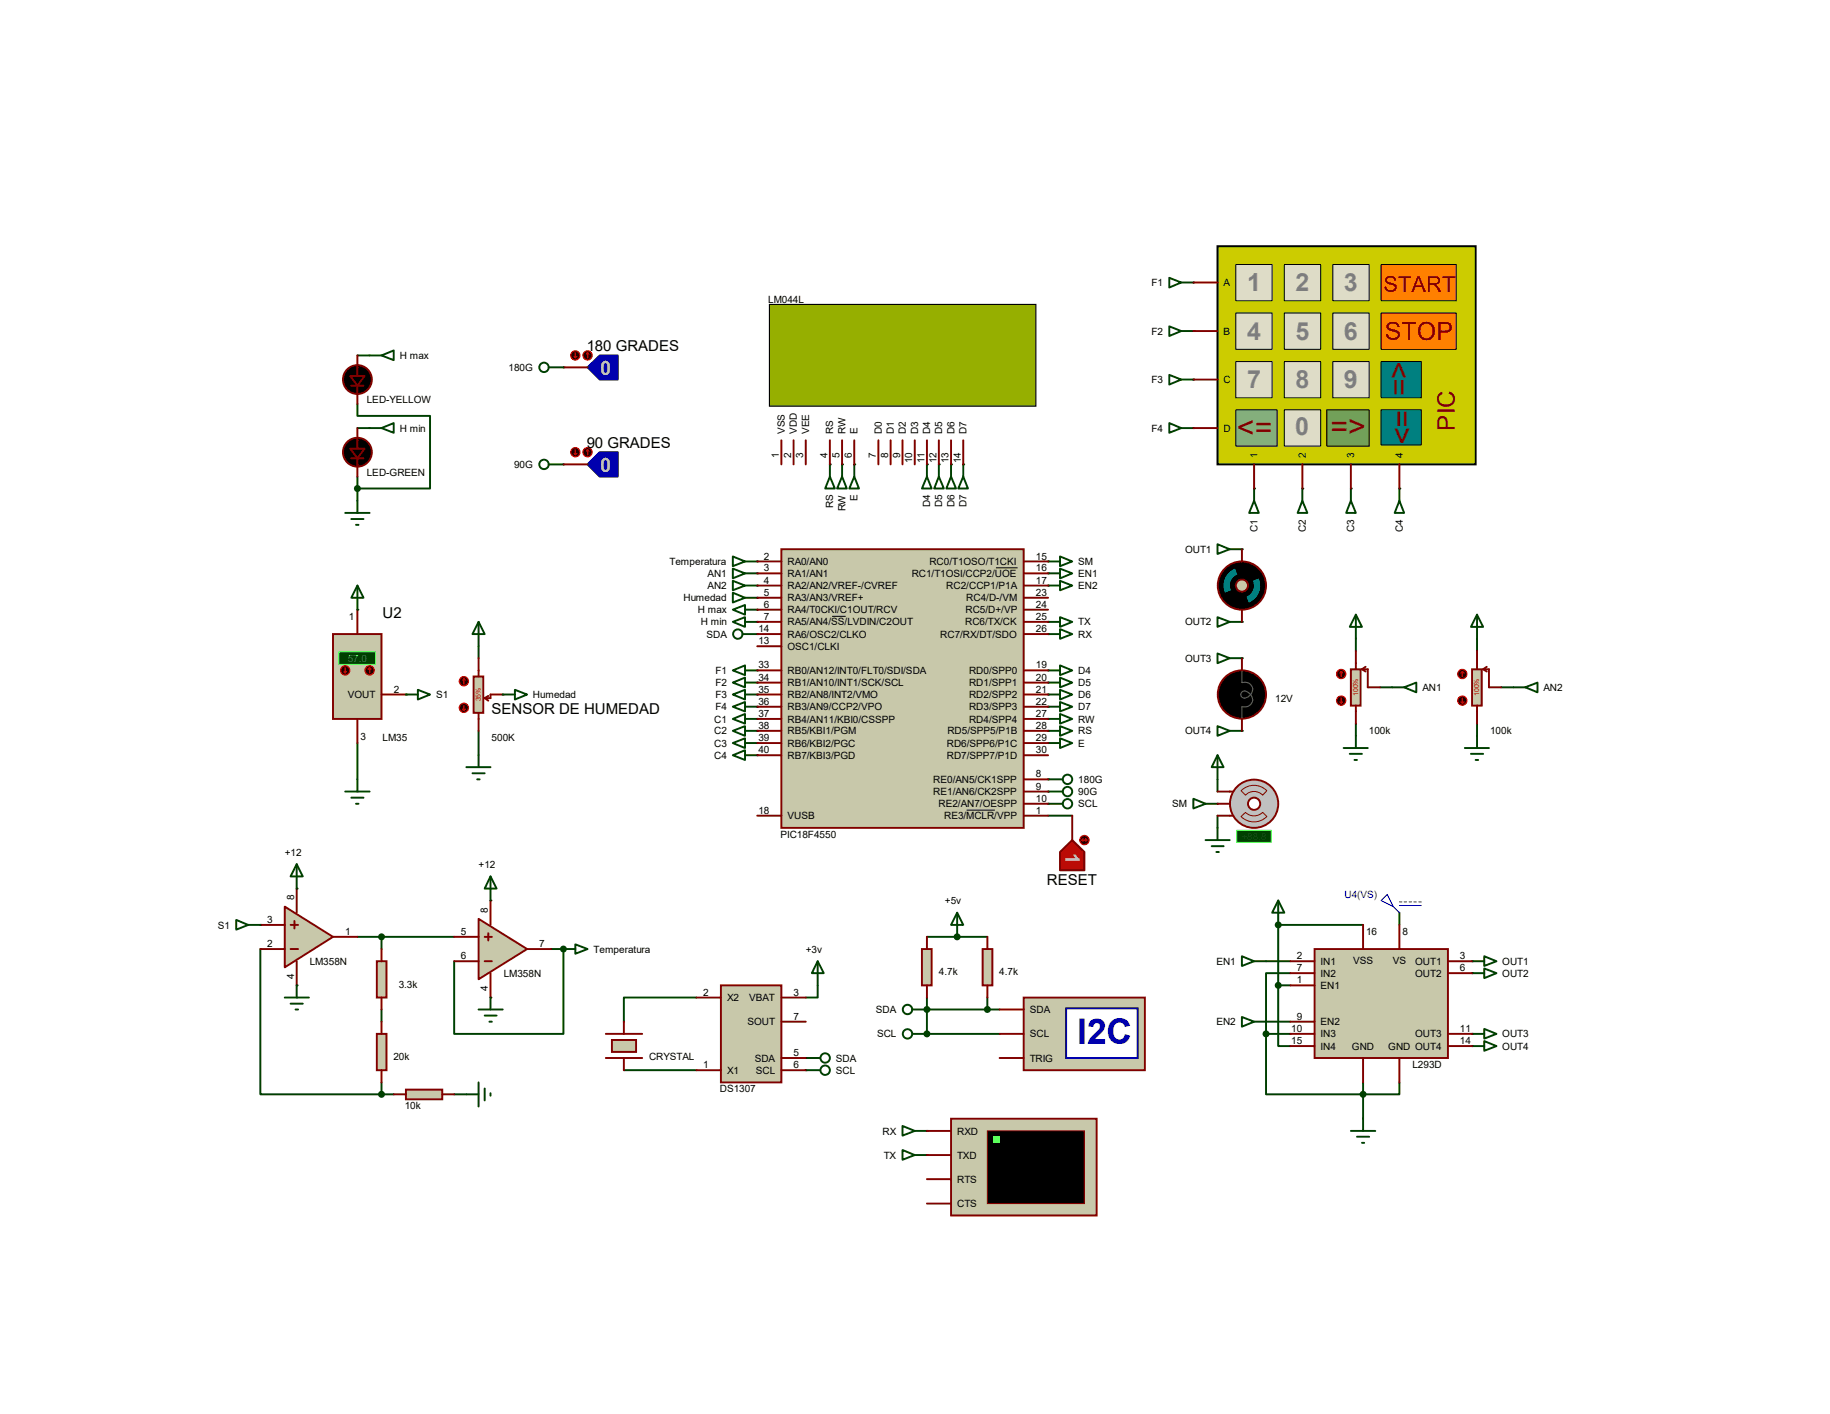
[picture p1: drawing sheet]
<svg xmlns="http://www.w3.org/2000/svg" width="279mm" height="216mm" viewBox="0 0 279 216" stroke-linecap="round" stroke-linejoin="round" font-family="sans-serif">
<g fill="none" stroke="#004000" stroke-width=".3">
<path d="M54.6 54.3h1.8M86 56.1h.1M182.2 43.1h.1M182.2 50.5h.1M182.2 58h.1M54.6 61.7v1.8h11.1v11.1h-11.1M54.6 72.8v3.7M54.6 65.4h1.8M86 70.9h.1M126.7 70.9h.1M128.6 70.9h.1M130.4 70.9h.1"/>
<path d="M141.5 70.9h.1M143.3 70.9h.1M145.2 70.9h.1M147.1 70.9h.1M182.2 65.4h.1M191.5 74.6h.1M198.8 74.6h.1M206.2 74.6h.1M213.7 74.6h.1M54.6 93.1h.1M73.1 98.7v1.8M115.6 85.7h.1"/>
<path d="M115.6 87.5h.1M115.6 89.4h.1M115.6 91.3h.1M115.6 93.1h.1M115.6 95h.1M115.6 96.8h.1M160 85.7h.1M160 87.5h.1M160 89.4h.1M160 95h.1M160 96.8h.1M189.6 83.9h.1"/>
<path d="M189.6 95h.1M207 97.5v1.9M225.5 97.5v1.9M54.6 113.5v5.5M62 106h.1M73.1 111.6v3.7M76.8 106h.1M115.6 102.4h.1M115.6 104.2h.1M115.6 106h.1M115.6 107.9h.1M115.6 109.8h.1"/>
<path d="M115.6 111.6h.1M115.6 113.5h.1M115.6 115.3h.1M160 102.4h.1M160 104.2h.1M160 106h.1M160 107.9h.1M160 109.8h.1M160 111.6h.1M160 113.5h.1M160 119h.1M185.9 119v1.9"/>
<path d="M189.6 100.5h.1M189.6 111.6h.1M207 110.5v1.9M210.7 104.9h1.9M225.5 110.5v1.9M229.2 104.9h1.9M45.3 135.7h.1M74.9 137.5h.1M160 120.9h.1M160 122.7h.1M160 124.5h3.7M185.9 122.7h.1"/>
<path d="M185.9 124.5v1.9M213.7 139.4v1.8M39.8 141.2h.1M39.8 144.9v22.2h18.5M45.3 150.5h.1M54.6 143h14.7M58.3 143v1.9M58.3 154.1v1.9M74.9 152.3h.1M84.2 144.9h1.8M86 144.9h.1M86 144.9v13h-16.7v-11.1"/>
<path d="M106.3 152.3h-11.1v3.7M124.8 150.5v1.8h-1.8M141.5 157.9h.1M141.5 154.1h.1M141.5 143h9.2M141.5 157.9h11.1M141.5 154.1h11.1M141.5 152.3v5.6M146.1 143h.1M150.7 152.3v1.8M193.3 157.9v9.2h20.4v-1.8M193.3 146.8h3.7"/>
<path d="M193.3 157.9h3.7M193.3 156h3.7M195.2 141.2h.1M195.2 150.5v9.2h1.8M195.2 141.2v9.3M195.2 150.5h1.8M195.2 141.2h12.9M197 148.6h-3.7v9.3M224.7 146.8h.1M224.7 148.6h.1M224.7 157.9h.1M224.7 159.7h.1"/>
<path d="M58.3 167.1h1.8M58.3 165.3v1.8M69.3 167.1h1.9M95.2 163.4h11.1M123 163.4h.1M123 161.5h.1M141.5 172.7h.1M141.5 176.4h.1M208.1 165.3v5.5"/>
</g>
<path d="M50.8 96.8h7.5v13h-7.5z" fill="#c8c8aa" stroke="#800000" stroke-width=".3"/>
<path d="M51.8 99.6h5.5v1.8h-5.5z" fill="#004000" stroke="#0f0" stroke-width=".15"/>
<path d="M54.6 93.1v3.7M54.6 109.8v3.7M58.3 106h3.7" fill="none" stroke="#800000" stroke-width=".3"/>
<circle cx="56.4" cy="102.4" r=".72" fill="#400000" stroke="#f00" stroke-width=".15"/>
<path d="M56.4 102l-.2 .2M56.4 102l.2 .2M56.4 102v.7" fill="none" stroke="#f00" stroke-width=".15"/>
<circle cx="52.7" cy="102.4" r=".72" fill="#400000" stroke="#f00" stroke-width=".15"/>
<path d="M52.5 102.5l.2 .2M52.7 102v.7M52.9 102.5l-.2 .2" fill="none" stroke="#f00" stroke-width=".15"/>
<path d="M54.6 89.4l.9 1.9h-1.9zM54.6 89.4v3.7M54.6 119v1.9M52.7 120.9h3.7M53.6 121.8h1.9M54.4 122.7h.3" fill="none" stroke="#004000" stroke-width=".3"/>
<path d="M43.5 138.4l7.3 4.6-7.3 4.7z" fill="#c8c8aa" stroke="#800000" stroke-width=".3"/>
<path d="M45.3 135.7v3.7M39.8 144.9h3.7M39.8 141.2h3.7M44.4 144.9h1.1M44.4 141.2h1.1M45 140.6v1.2M45.3 146.8v3.7M50.8 143h3.8" fill="none" stroke="#800000" stroke-width=".3"/>
<path d="M57.5 146.8h1.5v5.5h-1.5z" fill="#c8c8aa" stroke="#800000" stroke-width=".3"/>
<path d="M58.3 144.9v1.9M58.3 152.3v1.8" fill="none" stroke="#800000" stroke-width=".3"/>
<path d="M62 166.4h5.5v1.5h-5.5z" fill="#c8c8aa" stroke="#800000" stroke-width=".3"/>
<path d="M60.1 167.1h1.9M67.5 167.1h1.8" fill="none" stroke="#800000" stroke-width=".3"/>
<path d="M45.3 132l.9 1.8h-1.8zM45.3 132v3.7M43.5 152.3h3.7M44.4 153.2h1.8M45.1 154.1h.4M45.3 150.5v1.8M71.2 167.1h1.9M73.1 165.3v3.7M74 166.2v1.8M74.9 166.9v.4" fill="none" stroke="#004000" stroke-width=".3"/>
<path d="M73.1 140.3l7.4 4.6-7.4 4.6z" fill="#c8c8aa" stroke="#800000" stroke-width=".3"/>
<path d="M74.9 137.5v3.7M69.3 146.8h3.8M69.3 143h3.8M74 146.8h1.1M74 143h1.1M74.5 142.5v1.1M74.9 148.6v3.7M80.5 144.9h3.7" fill="none" stroke="#800000" stroke-width=".3"/>
<circle cx="58.3" cy="143" r=".38" fill="#004000" stroke="#004000" stroke-width=".3"/>
<g fill="none" stroke="#004000" stroke-width=".3">
<path d="M178.5 42.4l1.8 .7-1.8 .8zM178.5 49.8l1.8 .7-1.8 .8zM178.5 57.2l1.8 .8-1.8 .7zM180.3 43.1h1.9M180.3 50.5h1.9M180.3 58h1.9M126.7 72.8l.8 1.8h-1.5zM126.7 70.9v1.9M130.4 72.8l.7 1.8h-1.4zM130.4 70.9v1.9M141.5 72.8l.7 1.8h-1.4zM141.5 70.9v1.9"/>
<path d="M143.3 72.8l.8 1.8h-1.5zM143.3 70.9v1.9M145.2 72.8l.8 1.8h-1.5zM145.2 70.9v1.9M147.1 72.8l.7 1.8h-1.5zM147.1 70.9v1.9M178.5 64.6l1.8 .8-1.8 .7zM180.3 65.4h1.9M191.5 76.5l.7 1.8h-1.5zM191.5 74.6v1.9M198.8 76.5l.8 1.8h-1.5zM198.8 74.6v1.9"/>
<path d="M206.2 76.5l.8 1.8h-1.5zM206.2 74.6v1.9M213.7 76.5l.7 1.8h-1.5zM213.7 74.6v1.9M62 106h1.8M63.8 105.3l1.9 .7-1.9 .8zM74.9 133.8l.9 1.9h-1.8zM74.9 133.8v3.7M36.1 140.5l1.8 .7-1.8 .7zM37.9 141.2h1.9M73.1 154.1h3.7M74 155.1h1.8"/>
<path d="M74.7 156h.4M74.9 152.3v1.8M86 144.9h1.8M87.8 144.2l1.9 .7-1.9 .7z"/>
</g>
<path d="M161.8 130.1l1.9-1.8 1.9 1.8v2.8h-3.8z" fill="#c00000" stroke="#800000" stroke-width=".3"/>
<path d="M163.7 124.5v3.8" fill="none" stroke="#800000" stroke-width=".3"/>
<circle cx="165.6" cy="128.3" r=".72" fill="#400000" stroke="#f00" stroke-width=".15"/>
<path d="M165.2 128.3h.7M165.2 128.3l.2 .1M165.4 128.1l-.2 .2M165.7 128.1l.2 .2M165.9 128.3l-.2 .1" fill="none" stroke="#f00" stroke-width=".15"/>
<g fill="none" stroke="#004000" stroke-width=".3">
<path d="M111.9 85l1.8 .7-1.8 .7zM113.7 85.7h1.9M111.9 115.3l1.8-.7v1.4zM111.9 113.5l1.8-.8v1.5zM111.9 111.6l1.8-.7v1.5zM111.9 109.8l1.8-.8v1.5zM111.9 107.9l1.8-.7v1.4zM111.9 106l1.8-.7v1.5zM111.9 104.2l1.8-.7v1.4zM111.9 102.4l1.8-.8v1.5zM113.7 115.3h1.9M113.7 113.5h1.9"/>
<path d="M113.7 111.6h1.9M113.7 109.8h1.9M113.7 107.9h1.9M113.7 106h1.9M113.7 104.2h1.9M113.7 102.4h1.9M160 113.5h1.8M160 111.6h1.8M160 107.9h1.8M160 106h1.8M160 104.2h1.8M160 102.4h1.8"/>
<path d="M161.8 112.7l1.9 .8-1.9 .7zM161.8 110.9l1.9 .7-1.9 .8zM161.8 107.2l1.9 .7-1.9 .7zM161.8 105.3l1.9 .7-1.9 .8zM161.8 103.5l1.9 .7-1.9 .7zM161.8 101.6l1.9 .8-1.9 .7z"/>
</g>
<path d="M206.2 102.2h1.5v5.5h-1.5z" fill="#c8c8aa" stroke="#800000" stroke-width=".3"/>
<path d="M207 99.4v2.8M207 107.7v2.8M207.9 102.2l.6 .3M207.9 102.2h.9v2.7h1.9M208.5 101.8l-.6 .4" fill="none" stroke="#800000" stroke-width=".3"/>
<circle cx="204.8" cy="102.9" r=".72" fill="#400000" stroke="#f00" stroke-width=".15"/>
<path d="M204.8 102.5l-.2 .2M204.8 102.5l.2 .2M204.8 102.5v.8" fill="none" stroke="#f00" stroke-width=".15"/>
<circle cx="204.8" cy="107" r=".72" fill="#400000" stroke="#f00" stroke-width=".15"/>
<path d="M204.6 107.2l.2 .2M204.8 106.6v.8M205 107.2l-.2 .2" fill="none" stroke="#f00" stroke-width=".15"/>
<path d="M224.7 102.2h1.5v5.5h-1.5z" fill="#c8c8aa" stroke="#800000" stroke-width=".3"/>
<path d="M225.5 99.4v2.8M225.5 107.7v2.8M226.4 102.2l.6 .3M226.4 102.2h.9v2.7h1.9M227 101.8l-.6 .4" fill="none" stroke="#800000" stroke-width=".3"/>
<circle cx="223.3" cy="102.9" r=".72" fill="#400000" stroke="#f00" stroke-width=".15"/>
<path d="M223.3 102.5l-.2 .2M223.3 102.5l.2 .2M223.3 102.5v.8" fill="none" stroke="#f00" stroke-width=".15"/>
<circle cx="223.3" cy="107" r=".72" fill="#400000" stroke="#f00" stroke-width=".15"/>
<path d="M223.1 107.2l.2 .2M223.3 106.6v.8M223.5 107.2l-.2 .2" fill="none" stroke="#f00" stroke-width=".15"/>
<g fill="none" stroke="#004000" stroke-width=".3">
<path d="M111.9 86.8l1.8 .7-1.8 .8zM111.9 88.7l1.8 .7-1.8 .7zM113.7 87.5h1.9M113.7 89.4h1.9M207 93.9l.9 1.8h-1.8zM207 93.9v3.6M225.5 93.9l.9 1.8h-1.8zM225.5 93.9v3.6M205.1 114.2h3.7M206.1 115.1h1.8M206.8 116h.4M207 112.4v1.8"/>
<path d="M212.6 104.9h1.8M214.4 104.9l1.8-.7v1.5zM223.6 114.2h3.7M224.6 115.1h1.8M225.3 116h.4M225.5 112.4v1.8M231.1 104.9h1.8M232.9 104.9l1.8-.7v1.5zM195.2 137.5l.9 1.9h-1.9zM195.2 137.5v3.7M206.2 172.7h3.8M207.2 173.6h1.8"/>
<path d="M207.9 174.5h.4M208.1 170.8v1.9"/>
</g>
<g fill="#004000" stroke="#004000" stroke-width=".3">
<circle cx="208.1" cy="167.1" r=".38"/>
<circle cx="195.2" cy="150.5" r=".38"/>
<circle cx="193.3" cy="157.9" r=".38"/>
</g>
<path d="M211.8 136.6l.9 1.8-1.8-.9zM212.7 138.4l1 1M213.7 137.7h.3M213.7 138.3h3.3M214.4 137.7h.4M215.1 137.7h.4M215.9 137.7h.3M216.6 137.7h.4" fill="none" stroke="#0000c0" stroke-width=".15"/>
<path d="M57.5 157.9h1.5v5.5h-1.5z" fill="#c8c8aa" stroke="#800000" stroke-width=".3"/>
<path d="M58.3 156v1.9M58.3 163.4v1.9" fill="none" stroke="#800000" stroke-width=".3"/>
<circle cx="195.2" cy="141.2" r=".38" fill="#004000" stroke="#004000" stroke-width=".3"/>
<path d="M185.9 115.3l.9 1.8h-1.8zM185.9 115.3v3.7M184.1 128.3h3.6M185 129.2h1.8M185.7 130.1h.4M185.9 126.4v1.9" fill="none" stroke="#004000" stroke-width=".3"/>
<path d="M72.3 103.3h1.5v5.5h-1.5z" fill="#c8c8aa" stroke="#800000" stroke-width=".3"/>
<path d="M73.1 100.5v2.8M73.1 108.8v2.8M74 106.6l.5 .4M74.5 106.3l-.5 .3M76.8 106h-1.9v.6h-.9" fill="none" stroke="#800000" stroke-width=".3"/>
<circle cx="70.8" cy="104" r=".72" fill="#400000" stroke="#f00" stroke-width=".15"/>
<path d="M70.8 103.6l-.1 .2M70.8 103.6l.2 .2M70.8 103.6v.8" fill="none" stroke="#f00" stroke-width=".15"/>
<circle cx="70.8" cy="108.1" r=".72" fill="#400000" stroke="#f00" stroke-width=".15"/>
<path d="M70.7 108.3l.1 .2M70.8 107.7v.8M71 108.3l-.2 .2" fill="none" stroke="#f00" stroke-width=".15"/>
<g fill="none" stroke="#004000" stroke-width=".3">
<path d="M56.4 54.3h1.9M58.3 54.3l1.8-.8v1.5zM52.7 78.3h3.7M53.6 79.2h1.9M54.6 76.5v1.8M56.4 65.4h1.9M58.3 65.4l1.8-.8v1.5zM83.8 70.9h2.2M54.4 80.1h.3M73.1 95l.9 1.8h-1.9zM73.1 95v3.7M111.9 90.5l1.8 .8-1.8 .7z"/>
<path d="M111.9 93.1l1.8-.7v1.5zM111.9 95l1.8-.8v1.5zM113.7 91.3h1.9M113.7 93.1h1.9M113.7 95h1.9M71.2 117.1h3.7M72.1 118.1h1.9M72.9 119h.3M73.1 115.3v1.8M76.8 106h1.8M78.6 105.3l1.9 .7-1.9 .8zM160 120.9h2.2"/>
<circle cx="83.1" cy="70.9" r=".72"/>
<circle cx="163" cy="120.9" r=".72"/>
</g>
<g fill="#000" stroke="#800000" stroke-width=".3">
<path d="M53.5 68.5h2.2l-1.1 1.5z"/>
<circle cx="54.6" cy="69" r="2.2"/>
</g>
<path d="M53.6 70h1.9M54.6 65.4v3.1M54.6 70v2.8" fill="none" stroke="#800000" stroke-width=".3"/>
<path d="M91.6 69h2.7v3.8h-2.7l-1.9-1.9z" fill="#0000c0" stroke="#000080" stroke-width=".3"/>
<path d="M86 70.9h3.7" fill="none" stroke="#800000" stroke-width=".3"/>
<circle cx="89.7" cy="69" r=".72" fill="#400000" stroke="#f00" stroke-width=".15"/>
<path d="M89.7 68.7l.2 .2M89.7 68.7l-.2 .2M89.7 68.7v.7" fill="none" stroke="#f00" stroke-width=".15"/>
<circle cx="87.8" cy="69" r=".72" fill="#400000" stroke="#f00" stroke-width=".15"/>
<path d="M87.7 69.3l.1 .1M87.8 68.7v.7M88.1 69.3l-.3 .1" fill="none" stroke="#f00" stroke-width=".15"/>
<g fill="none" stroke="#004000" stroke-width=".3">
<path d="M160 119h2.2"/>
<circle cx="163" cy="119" r=".72"/>
</g>
<path d="M89.7 56.1l1.9-1.8h2.7v3.7h-2.7z" fill="#0000c0" stroke="#000080" stroke-width=".3"/>
<path d="M86 56.1h3.7" fill="none" stroke="#800000" stroke-width=".3"/>
<circle cx="89.7" cy="54.3" r=".72" fill="#400000" stroke="#f00" stroke-width=".15"/>
<path d="M89.7 53.9l.2 .2M89.7 53.9l-.2 .2M89.7 53.9v.7" fill="none" stroke="#f00" stroke-width=".15"/>
<circle cx="87.8" cy="54.3" r=".72" fill="#400000" stroke="#f00" stroke-width=".15"/>
<path d="M87.7 54.4l.1 .2M87.8 53.9v.7M88.1 54.4l-.3 .2" fill="none" stroke="#f00" stroke-width=".15"/>
<path d="M160 85.7h1.8M161.8 85l1.9 .7-1.9 .7zM182.2 122l1.9 .7-1.9 .7zM184.1 122.7h1.8" fill="none" stroke="#004000" stroke-width=".3"/>
<circle cx="191.5" cy="122.7" r="3.7" fill="#c0c0c0" stroke="#800000" stroke-width=".3"/>
<circle cx="191.5" cy="122.7" r=".93" fill="#fff" stroke="#800000" stroke-width=".3"/>
<path d="M187.7 120.9h.6M187.7 124.5h.6" fill="none" stroke="#800000" stroke-width=".3"/>
<path d="M188.8 126.8h5.3v1.8h-5.3z" fill="#004000" stroke="#0f0" stroke-width=".15"/>
<path d="M189.5 124.7l.7-.7a1.87 1.87 0 0 0 2.6 0l.6 .7a2.76 2.76 0 0 1-3.9 0zM189.5 120.7a2.76 2.76 0 0 1 3.9 0l-.6 .7a1.79 1.79 0 0 0-2.6 0z" fill="none" stroke="#800000" stroke-width=".15"/>
<path d="M53.6 58.9h1.9M54.6 54.3v3.1M54.6 58.9v2.8M185.9 122.7h1.8M185.9 120.9h1.8M185.9 124.5h1.8" fill="none" stroke="#800000" stroke-width=".3"/>
<g fill="none" stroke="#004000" stroke-width=".3">
<path d="M160 89.4h1.8M160 87.5h1.8M161.8 88.7l1.9 .7-1.9 .7zM161.8 86.8l1.9 .7-1.9 .8zM185.9 83.1l1.8 .8-1.8 .7zM185.9 94.2l1.8 .8-1.8 .7zM185.9 99.8l1.8 .7-1.8 .8zM187.7 83.9h1.9M187.7 95h1.9M185.9 110.9l1.8 .7-1.8 .8zM187.7 100.5h1.9M187.7 111.6h1.9"/>
<path d="M189.6 155.3l1.9 .7-1.9 .8zM189.6 146l1.9 .8-1.9 .7zM191.5 156h1.8M191.5 146.8h1.8M224.7 146.8h1.9M224.7 148.6h1.9M224.7 157.9h1.9M224.7 159.7h1.9M226.6 146l1.9 .8-1.9 .7zM226.6 147.9l1.9 .7-1.9 .8zM226.6 157.1l1.9 .8-1.9 .7zM226.6 159l1.9 .7-1.9 .7z"/>
</g>
<g fill="#000" stroke="#800000" stroke-width=".3">
<path d="M53.5 57.4h2.2l-1.1 1.5z"/>
<circle cx="54.6" cy="58" r="2.2"/>
<circle cx="189.6" cy="89.4" r="3.7"/>
</g>
<g fill="#004000" stroke="#004000" stroke-width=".3">
<circle cx="54.6" cy="74.6" r=".38"/>
<circle cx="86" cy="144.9" r=".38"/>
<circle cx="58.3" cy="167.1" r=".38"/>
</g>
<circle cx="189.6" cy="89.4" r=".93" fill="#c8c8aa" stroke="#800000" stroke-width=".3"/>
<path d="M187 90.5l.9-.4a1.8 1.8 0 0 0 2.4 1l.4 .9a2.77 2.77 0 0 1-3.7-1.5zM188.6 86.8a2.72 2.72 0 0 1 3.6 1.5l-.9 .4a1.8 1.8 0 0 0-2.4-1z" fill="#000" stroke="#000" stroke-width=".3"/>
<g fill="#00c0c0">
<path d="M191.3 88.7l.9-.4a2.72 2.72 0 0 1-1.5 3.7l-.4-.9a1.8 1.8 0 0 0 1-2.4z"/>
<path d="M187.5 87.6l1.1-.8 .3 .9a1.77 1.77 0 0 0-1 2.4l-.9 .4a2.73 2.73 0 0 1 .5-2.9z"/>
</g>
<path d="M189.6 83.9v1.8M189.6 93.1v1.9" fill="none" stroke="#800000" stroke-width=".3"/>
<path d="M200.7 144.9h20.4v16.6h-20.4z" fill="#c8c8aa" stroke="#800000" stroke-width=".3"/>
<g fill="none" stroke="#800000" stroke-width=".3">
<path d="M189.6 100.5v1.9M189.6 109.8v1.8M92.5 157.9h5.5M197 146.8h3.7M197 148.6h3.7M197 157.9h3.7M197 159.7h3.7M197 150.5h3.7M197 156h3.7M208.1 141.2v3.7M213.7 141.2v3.7M221.1 146.8h3.6"/>
<path d="M221.1 148.6h3.6M221.1 157.9h3.6M221.1 159.7h3.6M92.5 161.5h5.5M208.1 161.5v3.8M213.7 161.5v3.8"/>
</g>
<circle cx="189.6" cy="106" r="3.7" fill="#000" stroke="#800000" stroke-width=".3"/>
<path d="M189.6 102.4v1.8a1.18 1.18 0 0 1 1.5 .6 1.18 1.18 0 0 1-.5 1.6 .66 .66 0 0 1-.7 .2 .66 .66 0 0 1-.5-.6 .58 .58 0 0 1 .9-.4 1.24 1.24 0 0 1 .9 1 1.24 1.24 0 0 1-.6 1.2l-1 .1v1.9" fill="none" stroke="#606060" stroke-width=".17"/>
<path d="M192.4 109.8l.7 1.1M193.1 101.3l-.7 1.1M193.8 107.9l1.2 .7M194.2 106h1.3M195 103.5l-1.2 .7" fill="none" stroke="#fff" stroke-width=".17"/>
<g fill="none" stroke="#004000" stroke-width=".3">
<path d="M83.8 56.1h2.2"/>
<circle cx="83.1" cy="56.1" r=".72"/>
</g>
<path d="M93.4 158.8h3.7v1.8h-3.7z" fill="#c8c8aa" stroke="#800000" stroke-width=".3"/>
<path d="M95.2 156v1.9M95.2 161.5v1.9" fill="none" stroke="#800000" stroke-width=".3"/>
<path d="M140.8 144.9h1.4v5.6h-1.4z" fill="#c8c8aa" stroke="#800000" stroke-width=".3"/>
<path d="M141.5 143v1.9M141.5 150.5v1.8" fill="none" stroke="#800000" stroke-width=".3"/>
<path d="M150 144.9h1.5v5.6h-1.5z" fill="#c8c8aa" stroke="#800000" stroke-width=".3"/>
<path d="M150.7 143v1.9M150.7 150.5v1.8" fill="none" stroke="#800000" stroke-width=".3"/>
<path d="M128.6 72.8l.7 1.8h-1.5zM128.6 70.9v1.9M146.1 139.4l1 1.8h-1.9zM146.1 139.4v3.6M124.8 146.8l1 1.8h-1.8zM124.8 146.8v3.7" fill="none" stroke="#004000" stroke-width=".3"/>
<circle cx="146.1" cy="143" r=".38" fill="#004000" stroke="#004000" stroke-width=".3"/>
<path d="M117.5 46.5h40.7v15.5h-40.7z" fill="#96af00" stroke="#000" stroke-width=".17"/>
<g fill="none" stroke="#800000" stroke-width=".3">
<path d="M119.3 67.2v3.7M121.2 67.2v3.7M123 67.2v3.7M126.7 67.2v3.7M128.6 67.2v3.7M130.4 67.2v3.7M134.1 67.2v3.7M136 67.2v3.7M137.8 67.2v3.7M139.7 67.2v3.7M141.5 67.2v3.7M143.3 67.2v3.7"/>
<path d="M145.2 67.2v3.7M147.1 67.2v3.7"/>
</g>
<g fill="none" stroke="#004000" stroke-width=".3">
<path d="M113.4 96.8h2.2M160 109.8h1.8M161.8 109l1.9 .8-1.9 .7zM160 122.7h2.2M139.3 157.9h2.2M139.3 154.1h2.2M123 163.4h2.2M123 161.5h2.2"/>
<circle cx="112.6" cy="96.8" r=".72"/>
<circle cx="163" cy="122.7" r=".72"/>
<circle cx="138.6" cy="157.9" r=".72"/>
<circle cx="138.6" cy="154.1" r=".72"/>
<circle cx="126" cy="161.5" r=".72"/>
<circle cx="126" cy="163.4" r=".72"/>
</g>
<path d="M156.3 152.3h18.5v11.1h-18.5z" fill="#c8c8aa" stroke="#800000" stroke-width=".3"/>
<path d="M162.8 154h10.9v7.5h-10.9z" fill="#fff" stroke="#000080" stroke-width=".3"/>
<path d="M152.6 154.1h3.7M152.6 157.9h3.7M152.6 161.5h3.7" fill="none" stroke="#800000" stroke-width=".3"/>
<g fill="#004000" stroke="#004000" stroke-width=".3">
<circle cx="150.7" cy="154.1" r=".38"/>
<circle cx="141.5" cy="157.9" r=".38"/>
</g>
<path d="M110.1 150.5h9.2v14.8h-9.2z" fill="#c8c8aa" stroke="#800000" stroke-width=".3"/>
<path d="M106.3 152.3h3.8M119.3 152.3h3.7M119.3 156h3.7M106.3 163.4h3.8M119.3 163.4h3.7M119.3 161.5h3.7" fill="none" stroke="#800000" stroke-width=".3"/>
<path d="M160 95h1.8M160 96.8h1.8M161.8 94.2l1.9 .8-1.9 .7zM161.8 96.1l1.9 .7-1.9 .7zM137.8 171.9l1.9 .8-1.9 .7zM137.8 175.6l1.9 .8-1.9 .7zM139.7 172.7h1.8M139.7 176.4h1.8" fill="none" stroke="#004000" stroke-width=".3"/>
<path d="M145.2 170.8h22.2v14.8h-22.2z" fill="#c8c8aa" stroke="#800000" stroke-width=".3"/>
<path d="M150.7 172.7h14.9v11.1h-14.9z" fill="#000" stroke="#800000" stroke-width=".17"/>
<path d="M151.7 173.6h.9v.9h-.9z" fill="#0f0"/>
<path d="M141.5 172.7h3.7M141.5 176.4h3.7M141.5 180h3.7M141.5 183.8h3.7" fill="none" stroke="#800000" stroke-width=".3"/>
<circle cx="141.5" cy="154.1" r=".38" fill="#004000" stroke="#004000" stroke-width=".3"/>
<path d="M119.3 83.9h37v42.5h-37z" fill="#c8c8aa" stroke="#800000" stroke-width=".3"/>
<g fill="none" stroke="#800000" stroke-width=".3">
<path d="M115.6 85.7h3.7M115.6 87.5h3.7M115.6 89.4h3.7M115.6 91.3h3.7M115.6 93.1h3.7M115.6 95h3.7M115.6 96.8h3.7M115.6 98.7h3.7M156.3 85.7h3.7M156.3 87.5h3.7M156.3 89.4h3.7M156.3 91.3h3.7"/>
<path d="M156.3 93.1h3.7M156.3 95h3.7M156.3 96.8h3.7M115.6 102.4h3.7M115.6 104.2h3.7M115.6 106h3.7M115.6 107.9h3.7M115.6 109.8h3.7M115.6 111.6h3.7M115.6 113.5h3.7M115.6 115.3h3.7M156.3 102.4h3.7"/>
<path d="M156.3 104.2h3.7M156.3 106h3.7M156.3 107.9h3.7M156.3 109.8h3.7M156.3 111.6h3.7M156.3 113.5h3.7M156.3 115.3h3.7M156.3 119h3.7M115.6 124.5h3.7M156.3 124.5h3.7M156.3 120.9h3.7M156.3 122.7h3.7"/>
</g>
<path d="M127 94.1h2.1M152.1 86.7h3.3M147.6 123.7h4.3" fill="none" stroke="#000" stroke-width=".15"/>
<path d="M185.9 37.6h39.4v33.3h-39.4z" fill="#cc0" stroke="#000" stroke-width=".3"/>
<path d="M188.7 40.4h5.5v5.5h-5.5z" fill="#dedcc7"/>
<path d="M188.7 40.4h5.5v5.5h-5.5z" fill="none" stroke="#000" stroke-width=".15"/>
<path d="M196.1 40.4h5.5v5.5h-5.5z" fill="#dedcc7"/>
<path d="M196.1 40.4h5.5v5.5h-5.5z" fill="none" stroke="#000" stroke-width=".15"/>
<path d="M203.5 40.4h5.5v5.5h-5.5z" fill="#dedcc7"/>
<path d="M203.5 40.4h5.5v5.5h-5.5z" fill="none" stroke="#000" stroke-width=".15"/>
<path d="M210.9 40.4h11.4v5.5h-11.4z" fill="#ff8000"/>
<path d="M210.9 40.4h11.4v5.5h-11.4z" fill="none" stroke="#000" stroke-width=".15"/>
<path d="M188.7 47.8h5.5v5.5h-5.5z" fill="#dedcc7"/>
<path d="M188.7 47.8h5.5v5.5h-5.5z" fill="none" stroke="#000" stroke-width=".15"/>
<path d="M196.1 47.8h5.5v5.5h-5.5z" fill="#dedcc7"/>
<path d="M196.1 47.8h5.5v5.5h-5.5z" fill="none" stroke="#000" stroke-width=".15"/>
<path d="M203.5 47.8h5.5v5.5h-5.5z" fill="#dedcc7"/>
<path d="M203.5 47.8h5.5v5.5h-5.5z" fill="none" stroke="#000" stroke-width=".15"/>
<path d="M210.9 47.8h11.4v5.5h-11.4z" fill="#ff8000"/>
<path d="M210.9 47.8h11.4v5.5h-11.4z" fill="none" stroke="#000" stroke-width=".15"/>
<path d="M188.7 55.2h5.5v5.5h-5.5z" fill="#dedcc7"/>
<path d="M188.7 55.2h5.5v5.5h-5.5z" fill="none" stroke="#000" stroke-width=".15"/>
<path d="M196.1 55.2h5.5v5.5h-5.5z" fill="#dedcc7"/>
<path d="M196.1 55.2h5.5v5.5h-5.5z" fill="none" stroke="#000" stroke-width=".15"/>
<path d="M203.5 55.2h5.5v5.5h-5.5z" fill="#dedcc7"/>
<path d="M203.5 55.2h5.5v5.5h-5.5z" fill="none" stroke="#000" stroke-width=".15"/>
<path d="M202.6 62.6h6.4v5.5h-6.4z" fill="#6fa646"/>
<path d="M202.6 62.6h6.4v5.5h-6.4z" fill="none" stroke="#000" stroke-width=".15"/>
<path d="M210.9 55.2h6.1v5.5h-6.1z" fill="#008080"/>
<path d="M210.9 55.2h6.1v5.5h-6.1z" fill="none" stroke="#000" stroke-width=".15"/>
<path d="M210.9 62.6h6.1v5.3h-6.1z" fill="#008080"/>
<path d="M210.9 62.6h6.1v5.3h-6.1z" fill="none" stroke="#000" stroke-width=".15"/>
<path d="M188.7 62.6h6.3v5.5h-6.3z" fill="#81b57d"/>
<path d="M188.7 62.6h6.3v5.5h-6.3z" fill="none" stroke="#000" stroke-width=".15"/>
<path d="M196.1 62.6h5.5v5.5h-5.5z" fill="#dedcc7"/>
<path d="M196.1 62.6h5.5v5.5h-5.5z" fill="none" stroke="#000" stroke-width=".15"/>
<path d="M182.2 43.1h3.7M182.2 50.5h3.7M182.2 58h3.7M182.2 65.4h3.7M191.5 70.9v3.7M198.8 70.9v3.7M206.2 70.9v3.7M213.7 70.9v3.7" fill="none" stroke="#800000" stroke-width=".3"/>
<text font-size="5.4" fill="#0000c0" x="164.5" y="159.3">I2C</text>
<g font-size="4.6" fill="#800000">
<text x="212.5" y="62.6" transform="rotate(90 212.5 62.6)">=&gt;</text>
<text x="215.2" y="60.5" transform="rotate(-90 215.2 60.5)">=&gt;</text>
<text x="188.8" y="66.9">&lt;=</text>
<text x="203.1" y="66.7">=&gt;</text>
</g>
<g font-size="3.8" fill="#808080">
<text x="190.4" y="44.5">1</text>
<text x="197.8" y="44.5">2</text>
<text x="205.2" y="44.5">3</text>
<text x="190.4" y="51.9">4</text>
<text x="197.8" y="51.9">5</text>
<text x="205.2" y="51.9">6</text>
<text x="190.4" y="59.3">7</text>
<text x="197.8" y="59.3">8</text>
<text x="205.2" y="59.3">9</text>
<text x="197.7" y="66.5">0</text>
</g>
<text font-size="3.8" fill="#800000" x="211.5" y="52">STOP</text>
<text font-size="3.7" fill="#800000" x="222.1" y="65.7" transform="rotate(-90 222.1 65.7)">PIC</text>
<text font-size="3.4" fill="#800000" x="211.2" y="44.5">START</text>
<g font-size="3.1" fill="#c0c0c0">
<text x="91.7" y="57.2">0</text>
<text x="91.7" y="72.1">0</text>
</g>
<text font-size="3" fill="#c0c0c0" x="162.7" y="130.2" transform="rotate(90 162.7 130.2)">1</text>
<g font-size="2.3">
<text x="89.6" y="53.6">180 GRADES</text>
<text x="89.6" y="68.4">90 GRADES</text>
<text x="58.4" y="94.3">U2</text>
<text x="75.1" y="109.1">SENSOR DE HUMEDAD</text>
<text x="159.9" y="135.1">RESET</text>
</g>
<g font-size="1.5">
<text x="117.3" y="46.3">LM044L</text>
<text x="175.8" y="43.7">F1</text>
<text x="186.8" y="43.7">A</text>
<text x="175.8" y="51.1">F2</text>
<text x="186.8" y="51.1">B</text>
<text x="61" y="54.8">H max</text>
<text x="77.6" y="56.6">180G</text>
<text x="175.8" y="58.5">F3</text>
<text x="186.8" y="58.5">C</text>
<text x="56" y="61.6">LED-YELLOW</text>
<text x="61" y="65.9">H min</text>
<text x="175.8" y="65.9">F4</text>
<text x="186.8" y="65.9">D</text>
<text x="78.5" y="71.5">90G</text>
<text x="118.9" y="69.9" transform="rotate(-90 118.9 69.9)">1</text>
<text x="119.8" y="66.3" transform="rotate(-90 119.8 66.3)">VSS</text>
<text x="120.8" y="69.9" transform="rotate(-90 120.8 69.9)">2</text>
<text x="121.7" y="66.3" transform="rotate(-90 121.7 66.3)">VDD</text>
<text x="122.6" y="69.9" transform="rotate(-90 122.6 69.9)">3</text>
<text x="123.5" y="66.3" transform="rotate(-90 123.5 66.3)">VEE</text>
<text x="126.3" y="69.9" transform="rotate(-90 126.3 69.9)">4</text>
<text x="127.2" y="66.3" transform="rotate(-90 127.2 66.3)">RS</text>
<text x="128.2" y="69.9" transform="rotate(-90 128.2 69.9)">5</text>
<text x="129.1" y="66.3" transform="rotate(-90 129.1 66.3)">RW</text>
<text x="130" y="69.9" transform="rotate(-90 130 69.9)">6</text>
<text x="130.9" y="66.3" transform="rotate(-90 130.9 66.3)">E</text>
<text x="133.7" y="69.9" transform="rotate(-90 133.7 69.9)">7</text>
<text x="134.6" y="66.3" transform="rotate(-90 134.6 66.3)">D0</text>
<text x="135.6" y="69.9" transform="rotate(-90 135.6 69.9)">8</text>
<text x="136.5" y="66.3" transform="rotate(-90 136.5 66.3)">D1</text>
<text x="137.4" y="69.9" transform="rotate(-90 137.4 69.9)">9</text>
<text x="138.3" y="66.3" transform="rotate(-90 138.3 66.3)">D2</text>
<text x="139.3" y="70.7" transform="rotate(-90 139.3 70.7)">10</text>
<text x="140.2" y="66.3" transform="rotate(-90 140.2 66.3)">D3</text>
<text x="141.1" y="70.7" transform="rotate(-90 141.1 70.7)">11</text>
<text x="142" y="66.3" transform="rotate(-90 142 66.3)">D4</text>
<text x="143" y="70.7" transform="rotate(-90 143 70.7)">12</text>
<text x="143.8" y="66.3" transform="rotate(-90 143.8 66.3)">D5</text>
<text x="144.8" y="70.7" transform="rotate(-90 144.8 70.7)">13</text>
<text x="145.7" y="66.3" transform="rotate(-90 145.7 66.3)">D6</text>
<text x="146.7" y="70.7" transform="rotate(-90 146.7 70.7)">14</text>
<text x="147.6" y="66.3" transform="rotate(-90 147.6 66.3)">D7</text>
<text x="192" y="70" transform="rotate(-90 192 70)">1</text>
<text x="199.3" y="70" transform="rotate(-90 199.3 70)">2</text>
<text x="206.8" y="70" transform="rotate(-90 206.8 70)">3</text>
<text x="214.2" y="70" transform="rotate(-90 214.2 70)">4</text>
<text x="56" y="72.7">LED-GREEN</text>
<text x="127.2" y="77.6" transform="rotate(-90 127.2 77.6)">RS</text>
<text x="130.9" y="76.5" transform="rotate(-90 130.9 76.5)">E</text>
<text x="142" y="77.5" transform="rotate(-90 142 77.5)">D4</text>
<text x="143.8" y="77.5" transform="rotate(-90 143.8 77.5)">D5</text>
<text x="145.7" y="77.5" transform="rotate(-90 145.7 77.5)">D6</text>
<text x="147.6" y="77.5" transform="rotate(-90 147.6 77.5)">D7</text>
<text x="129.1" y="78.1" transform="rotate(-90 129.1 78.1)">RW</text>
<text x="192" y="81.2" transform="rotate(-90 192 81.2)">C1</text>
<text x="199.3" y="81.2" transform="rotate(-90 199.3 81.2)">C2</text>
<text x="206.8" y="81.2" transform="rotate(-90 206.8 81.2)">C3</text>
<text x="214.2" y="81.2" transform="rotate(-90 214.2 81.2)">C4</text>
<text x="102.2" y="86.3">Temperatura</text>
<text x="108" y="88.1">AN1</text>
<text x="108" y="90">AN2</text>
<text x="116.6" y="85.4">2</text>
<text x="116.6" y="87.2">3</text>
<text x="116.6" y="89.1">4</text>
<text x="120.2" y="86.3">RA0/AN0</text>
<text x="120.2" y="88.1">RA1/AN1</text>
<text x="120.2" y="90">RA2/AN2/VREF-/CVREF</text>
<text x="139.2" y="88.1">RC1/T1OSI/CCP2/UOE</text>
<text x="141.9" y="86.3">RC0/T1OSO/T1CKI</text>
<text x="144.5" y="90">RC2/CCP1/P1A</text>
<text x="158.2" y="85.4">15</text>
<text x="158.2" y="87.2">16</text>
<text x="158.2" y="89.1">17</text>
<text x="164.6" y="86.3">SM</text>
<text x="164.6" y="90">EN2</text>
<text x="164.6" y="88.1">EN1</text>
<text x="180.9" y="84.4">OUT1</text>
<text x="53.3" y="94.7">1</text>
<text x="104.4" y="91.8">Humedad</text>
<text x="106.6" y="93.6">H max</text>
<text x="107" y="95.5">H min</text>
<text x="116.6" y="91">5</text>
<text x="116.6" y="92.8">6</text>
<text x="116.6" y="94.7">7</text>
<text x="120.2" y="91.8">RA3/AN3/VREF+</text>
<text x="120.2" y="93.6">RA4/T0CKI/C1OUT/RCV</text>
<text x="120.2" y="95.5">RA5/AN4/SS/LVDIN/C2OUT</text>
<text x="147.4" y="95.5">RC6/TX/CK</text>
<text x="147.4" y="93.6">RC5/D+/VP</text>
<text x="147.5" y="91.8">RC4/D-/VM</text>
<text x="158.2" y="91">23</text>
<text x="158.2" y="92.8">24</text>
<text x="158.2" y="94.7">25</text>
<text x="164.6" y="95.5">TX</text>
<text x="180.9" y="95.5">OUT2</text>
<text x="107.9" y="97.4">SDA</text>
<text x="115.8" y="96.5">14</text>
<text x="115.8" y="98.4">13</text>
<text x="120.2" y="97.4">RA6/OSC2/CLKO</text>
<text x="120.2" y="99.2">OSC1/CLKI</text>
<text x="143.6" y="97.4">RC7/RX/DT/SDO</text>
<text x="158.2" y="96.5">26</text>
<text x="164.6" y="97.4">RX</text>
<text x="180.9" y="101">OUT3</text>
<text x="53.1" y="106.6">VOUT</text>
<text x="60.1" y="105.7">2</text>
<text x="66.6" y="106.6">S1</text>
<text x="81.4" y="106.6">Humedad</text>
<text x="109.2" y="106.6">F3</text>
<text x="109.2" y="104.8">F2</text>
<text x="109.2" y="102.9">F1</text>
<text x="115.8" y="102.1">33</text>
<text x="115.8" y="103.9">34</text>
<text x="115.8" y="105.7">35</text>
<text x="115.8" y="107.6">36</text>
<text x="120.2" y="102.9">RB0/AN12/INT0/FLT0/SDI/SDA</text>
<text x="120.2" y="104.8">RB1/AN10/INT1/SCK/SCL</text>
<text x="120.2" y="106.6">RB2/AN8/INT2/VMO</text>
<text x="148" y="102.9">RD0/SPP0</text>
<text x="148" y="104.8">RD1/SPP1</text>
<text x="148" y="106.6">RD2/SPP2</text>
<text x="158.2" y="102.1">19</text>
<text x="158.2" y="103.9">20</text>
<text x="158.2" y="105.7">21</text>
<text x="158.2" y="107.6">22</text>
<text x="164.6" y="106.6">D6</text>
<text x="164.6" y="104.8">D5</text>
<text x="164.6" y="102.9">D4</text>
<text x="194.7" y="107.2">12V</text>
<text x="217.2" y="105.5">AN1</text>
<text x="235.7" y="105.5">AN2</text>
<text x="55" y="113">3</text>
<text x="58.4" y="113.2">LM35</text>
<text x="75.1" y="113.2">500K</text>
<text x="109.1" y="112.1">C2</text>
<text x="109.1" y="110.3">C1</text>
<text x="109.2" y="108.5">F4</text>
<text x="115.8" y="109.5">37</text>
<text x="115.8" y="111.3">38</text>
<text x="115.8" y="113.2">39</text>
<text x="120.2" y="108.5">RB3/AN9/CCP2/VPO</text>
<text x="120.2" y="110.3">RB4/AN11/KBI0/CSSPP</text>
<text x="120.2" y="112.1">RB5/KBI1/PGM</text>
<text x="144.7" y="112.1">RD5/SPP5/P1B</text>
<text x="148" y="108.5">RD3/SPP3</text>
<text x="148" y="110.3">RD4/SPP4</text>
<text x="158.2" y="109.5">27</text>
<text x="158.2" y="111.3">28</text>
<text x="158.2" y="113.2">29</text>
<text x="164.6" y="112.1">RS</text>
<text x="164.6" y="108.5">D7</text>
<text x="164.6" y="110.3">RW</text>
<text x="180.9" y="112.1">OUT4</text>
<text x="209" y="112.1">100k</text>
<text x="227.5" y="112.1">100k</text>
<text x="109.1" y="115.9">C4</text>
<text x="109.1" y="114">C3</text>
<text x="115.8" y="115">40</text>
<text x="120.2" y="114">RB6/KBI2/PGC</text>
<text x="120.2" y="115.9">RB7/KBI3/PGD</text>
<text x="142.5" y="119.5">RE0/AN5/CK1SPP</text>
<text x="144.6" y="114">RD6/SPP6/P1C</text>
<text x="144.6" y="115.9">RD7/SPP7/P1D</text>
<text x="158.2" y="115">30</text>
<text x="158.2" y="118.7">8</text>
<text x="164.6" y="114">E</text>
<text x="164.6" y="119.5">180G</text>
<text x="115.8" y="124.2">18</text>
<text x="120.2" y="125.1">VUSB</text>
<text x="142.5" y="121.4">RE1/AN6/CK2SPP</text>
<text x="143.3" y="123.3">RE2/AN7/OESPP</text>
<text x="144.1" y="125.1">RE3/MCLR/VPP</text>
<text x="158.2" y="120.6">9</text>
<text x="158.2" y="122.4">10</text>
<text x="158.2" y="124.2">1</text>
<text x="164.6" y="121.4">90G</text>
<text x="164.6" y="123.3">SCL</text>
<text x="179" y="123.3">SM</text>
<text x="43.5" y="130.6">+12</text>
<text x="119.2" y="127.9">PIC18F4550</text>
<text x="44.9" y="137.5" transform="rotate(-90 44.9 137.5)">8</text>
<text x="73.1" y="132.5">+12</text>
<text x="33.3" y="141.8">S1</text>
<text x="40.8" y="140.9">3</text>
<text x="52.7" y="142.7">1</text>
<text x="70.4" y="142.7">5</text>
<text x="74.5" y="139.4" transform="rotate(-90 74.5 139.4)">8</text>
<text x="144.3" y="138">+5v</text>
<text x="208.6" y="142.7">16</text>
<text x="214.1" y="142.7">8</text>
<text x="40.8" y="144.6">2</text>
<text x="44.9" y="149.4" transform="rotate(-90 44.9 149.4)">4</text>
<text x="47.3" y="147.4">LM358N</text>
<text x="70.4" y="146.5">6</text>
<text x="76.9" y="149.2">LM358N</text>
<text x="82.3" y="144.6">7</text>
<text x="90.6" y="145.5">Temperatura</text>
<text x="123" y="145.5">+3v</text>
<text x="143.3" y="148.9">4.7k</text>
<text x="152.6" y="148.9">4.7k</text>
<text x="185.7" y="147.3">EN1</text>
<text x="198" y="146.5">2</text>
<text x="198" y="148.3">7</text>
<text x="201.6" y="147.3">IN1</text>
<text x="201.6" y="149.1">IN2</text>
<text x="206.6" y="147.2">VSS</text>
<text x="212.6" y="147.2">VS</text>
<text x="216.1" y="147.3">OUT1</text>
<text x="216.1" y="149.1">OUT2</text>
<text x="222.9" y="146.5">3</text>
<text x="222.9" y="148.3">6</text>
<text x="229.4" y="147.3">OUT1</text>
<text x="229.4" y="149.1">OUT2</text>
<text x="60.9" y="150.8">3.3k</text>
<text x="74.5" y="151.3" transform="rotate(-90 74.5 151.3)">4</text>
<text x="107.4" y="152">2</text>
<text x="111" y="152.9">X2</text>
<text x="114.4" y="152.9">VBAT</text>
<text x="121.2" y="152">3</text>
<text x="121.2" y="155.7">7</text>
<text x="133.7" y="154.7">SDA</text>
<text x="157.2" y="154.7">SDA</text>
<text x="198" y="150.2">1</text>
<text x="198" y="155.7">9</text>
<text x="201.6" y="151">EN1</text>
<text x="60.1" y="161.9">20k</text>
<text x="99.1" y="161.9">CRYSTAL</text>
<text x="114.1" y="156.5">SOUT</text>
<text x="121.2" y="161.2">5</text>
<text x="133.9" y="158.4">SCL</text>
<text x="157.2" y="158.4">SCL</text>
<text x="185.7" y="156.5">EN2</text>
<text x="197.1" y="157.6">10</text>
<text x="197.1" y="159.4">15</text>
<text x="201.6" y="158.4">IN3</text>
<text x="201.6" y="160.3">IN4</text>
<text x="201.6" y="156.5">EN2</text>
<text x="206.4" y="160.3">GND</text>
<text x="212" y="160.3">GND OUT4</text>
<text x="216.1" y="158.4">OUT3</text>
<text x="222.9" y="157.6">11</text>
<text x="222.9" y="159.4">14</text>
<text x="229.4" y="158.4">OUT3</text>
<text x="229.4" y="160.3">OUT4</text>
<text x="107.4" y="163.1">1</text>
<text x="109.9" y="166.8">DS1307</text>
<text x="111" y="164">X1</text>
<text x="115.2" y="162.1">SDA</text>
<text x="115.4" y="164">SCL</text>
<text x="121.2" y="163.1">6</text>
<text x="127.6" y="164">SCL</text>
<text x="127.6" y="162.1">SDA</text>
<text x="157.2" y="162.1">TRIG</text>
<text x="215.6" y="163.1">L293D</text>
<text x="61.8" y="169.4">10k</text>
<text x="134.7" y="173.2">RX</text>
<text x="146.1" y="173.2">RXD</text>
<text x="134.9" y="176.9">TX</text>
<text x="146.1" y="176.9">TXD</text>
<text x="146.1" y="180.6">RTS</text>
<text x="146.1" y="184.3">CTS</text>
</g>
<text font-size="1.5" fill="#0f0" x="53.1" y="101">57.0</text>
<text font-size="1.5" fill="#008000" x="189.5" y="128.3">+88.8</text>
<text font-size="1.5" fill="#0000c0" x="205.3" y="137.1">U4(VS)</text>
<g font-size="1.1" fill="#c00000">
<text x="73.4" y="107.1" transform="rotate(-90 73.4 107.1)">35%</text>
<text x="207.3" y="106.3" transform="rotate(-90 207.3 106.3)">100%</text>
<text x="225.8" y="106.3" transform="rotate(-90 225.8 106.3)">100%</text>
</g>
</svg>
